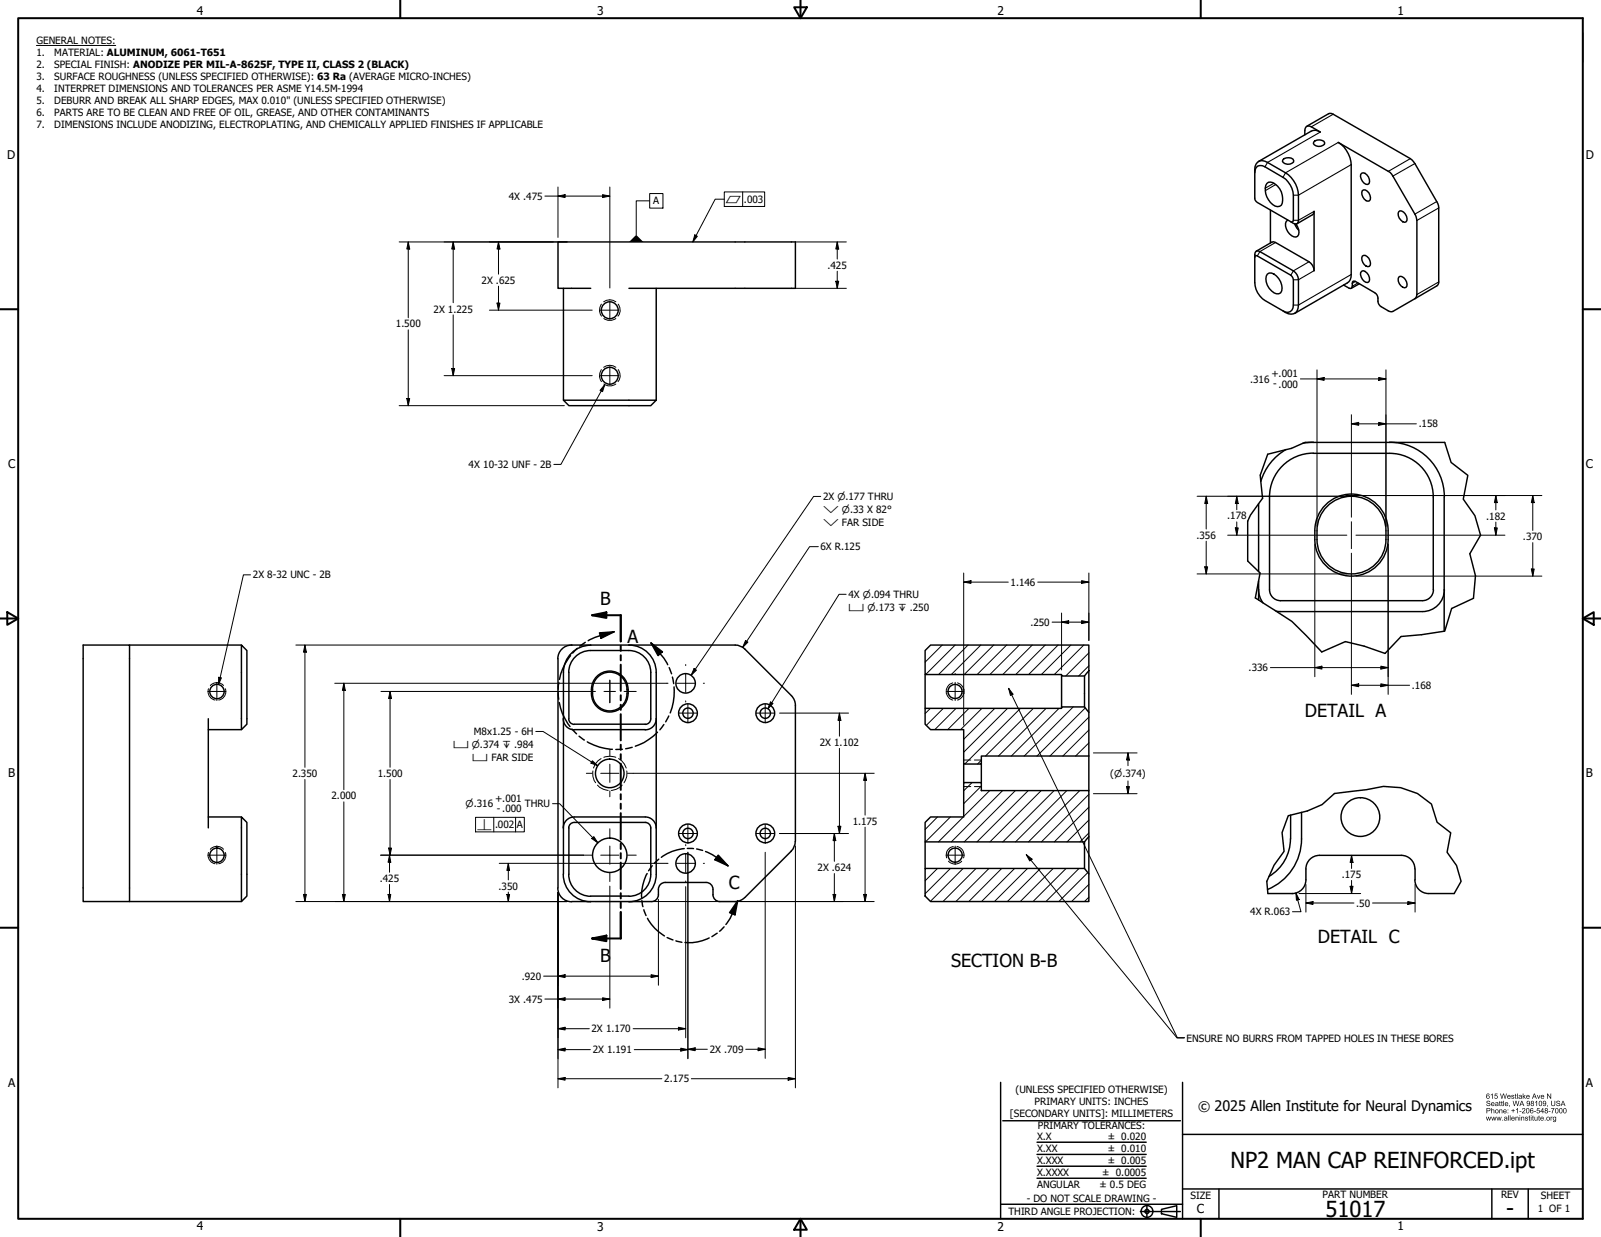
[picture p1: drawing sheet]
<svg xmlns="http://www.w3.org/2000/svg" width="559mm" height="432mm" viewBox="0 0 559 432" stroke-linecap="round" stroke-linejoin="round" font-family="sans-serif">
<!-- layer: Hatch (ANSI) -->
<g fill="none" stroke="#000" stroke-width=".35">
<path d="M328.9 225.2l-6 5.9M333.4 225.2l-10.3 10.3M337.9 225.2l-10.3 10.3M342.3 225.2l-10.3 10.3M346.8 225.2l-10.3 10.3M351.3 225.2l-10.2 10.3M355.8 225.2l-10.3 10.3M360.3 225.2l-10.3 10.3M364.8 225.2l-10.3 10.3M369.3 225.2l-10.3 10.3M373.8 225.2l-10.3 10.3M378.3 225.2l-10.3 10.3"/>
<path d="M380 227.9l-8 8.1M380 232.4l-3.5 3.6M324.7 247.3l-1.8 1.8M329.2 247.3l-5.9 5.9M333.7 247.3l-7.4 7.4M338.2 247.3l-7.4 7.4M342.7 247.3l-7.4 7.4M347.2 247.3l-10.8 10.8M351.7 247.3l-15.3 15.3M356.2 247.3l-19.5 19.4M360.7 247.3l-16.7 16.6M365.1 247.3l-16.6 16.6"/>
<path d="M369.6 247.3l-16.6 16.6M374.6 246.8l-17.1 17.1M378.8 247.1l-16.9 16.8M380 250.3l-13.5 13.6M380 259.3l-4.6 4.6M380 254.8l-9 9.1M339.3 273.2l-2.9 2.8M342.5 265.4l-1.3 1.3M342.5 274.4l-6.1 6.1M345.4 276l-9 9M349.9 276l-17.9 17.9M354.4 276l-17.9 17.9"/>
<path d="M358.9 276l-17.9 17.9M363.4 276l-17.9 17.9M367.9 276l-17.9 17.9M372.4 276l-17.9 17.9M376.9 276l-17.9 17.9M380 263.8l-.1 .1M380 277.3l-16.5 16.6M327.2 285.2l-4.3 4.4M331.7 285.2l-8.7 8.7M336.2 285.2l-8.7 8.7M380 286.3l-7.6 7.6M380 281.7l-12 12.2"/>
<path d="M380 290.8l-3.1 3.1M327.2 303.1l-4.3 4.4M331.7 303.1l-8.8 8.9M336.2 303.1l-11.5 11.5M340.7 303.1l-11.6 11.6M345.2 303.1l-11.6 11.6M349.6 303.1l-11.5 11.6M354.1 303.1l-11.5 11.6M358.6 303.1l-11.5 11.6M363.2 303.1l-11.6 11.6M367.6 303.1l-11.5 11.6M372.1 303.1l-11.5 11.6"/>
<path d="M376.6 303.1l-11.5 11.6M379.7 304.6l-10.1 10.1M380 308.7l-6 6M380 313.2l-1.5 1.5"/>
</g>
<!-- layer: Hidden Narrow (ANSI) -->
<g fill="none" stroke="#000" stroke-width=".35">
<path d="M209.9 106.2a3.5 3.5 0 0 0 0 4.2M210.8 111.2a3.5 3.5 0 0 0 4.1 0M214.9 105.3a3.6 3.6 0 0 0-4.2 0M215.8 106.2a3.5 3.5 0 0 1-.1 4.2M209.9 129a3.5 3.5 0 0 0 0 4.2M210.8 134a3.5 3.5 0 0 0 4.1 0M214.9 128.2a3.6 3.6 0 0 0-4.2 0M215.8 129a3.5 3.5 0 0 1-.1 4.2M78 239.3a2.96 2.96 0 0 0-4.6 0M332.5 238.4a2.84 2.84 0 0 0-2.2 2.7M334.2 238.4a3 3 0 0 1 2.3 2.7M72.8 240.4a2.98 2.98 0 0 0 2.3 3.9"/>
<path d="M78.6 240.4a2.89 2.89 0 0 1-2.3 3.9M330.3 241.6a3.1 3.1 0 0 0 2.2 2.7M336.5 241.6a3.1 3.1 0 0 1-2.3 2.7M206.9 269.1a5.2 5.2 0 0 0 1 4.1M208.5 274.1a5.6 5.6 0 0 0 3.8 1.8M209.8 264.8l-1.1 .8-.9 1.1-.7 1.4M214.9 264.4a6 6 0 0 0-4.1 0M215.9 264.8l1.1 .8 .9 1.1 .7 1.4M217.2 274.1a5.6 5.6 0 0 1-3.8 1.8M218.8 269.1a5.2 5.2 0 0 1-1 4.1M336.4 265.3h2.4M336.4 274.6h2.4"/>
<path d="M340.1 265.3h2.4M340.1 274.6h2.4M72.8 297.6a2.98 2.98 0 0 0 2.3 3.9M73.4 296.5a2.96 2.96 0 0 1 4.6 0M78.6 297.6a2.89 2.89 0 0 1-2.3 3.9M332.7 295.5a3.1 3.1 0 0 0-2.3 4M334 295.5a2.98 2.98 0 0 1 2.3 4M331 300.6a3.2 3.2 0 0 0 4.7 0"/>
</g>
<!-- layer: Visible (ANSI) -->
<g fill="none" stroke="#000" stroke-width=".51">
<path d="M448.2 55.4a2.59 2.59 0 0 1 3.3 .7 1.99 1.99 0 0 1-2.9 1l-1-.8zM455.4 47.1v-1.6a1.39 1.39 0 0 1 .7-1.4 1.39 1.39 0 0 1 1.6 .2l3.1 1.8a2.96 2.96 0 0 0-3.2-.3l-18.4 10.6M456.1 44.1l7.6-4.4 1.1-.1 27.5 15.8 1.5 1.7 8 14 .4 1.5-.1 26.4-.6 .8-7.7 4.5M459 49.1a2.59 2.59 0 0 1 3.3 .7 1.99 1.99 0 0 1-2.9 1.1l-1-.8zM438 60.3a2.17 2.17 0 0 1 1-2.3 2.17 2.17 0 0 1 2.5 .2l6.3 3.7a8 8 0 0 1 3.6 6.2v8.8l-.4 .6-12.6-7.2-.4-1.1v-8.9a3.8 3.8 0 0 1 1.6-4.1l1.9 .1 7.2 4a9.9 9.9 0 0 1 4.5 7.8l-.1 9.6-.4 .4-.6 .1-1.6-.8M442.2 64.1a2.08 2.08 0 0 1 2.9 .2 6.3 6.3 0 0 1 2.1 7.3 2.16 2.16 0 0 1-3-.2 6.1 6.1 0 0 1-2-7.3zM443.4 73.3v11.5M449.5 76.8a3.3 3.3 0 0 0 .6 4.9 1.87 1.87 0 0 0 3.2 .2 4.4 4.4 0 0 0-1-3.7M451.9 78.2l1.4 2.1M452.7 78.1l5.5-3.2 .5-1.1v20.7a3.9 3.9 0 0 0-1.8-3.1l-12.4-7-6 3.3M475.3 60.5a2.6 2.6 0 0 1 2.5 3.6 1.5 1.5 0 0 1-2.2-.8 2.1 2.1 0 0 1-.3-2.8zM475.5 66.5l.4-.2a2.57 2.57 0 0 1 2.1 3.8 2.53 2.53 0 0 1-2.5-3.6z"/>
<path d="M488.2 73.9a1.51 1.51 0 0 1 2.3 .8 2.21 2.21 0 0 1 .2 2.8 2.64 2.64 0 0 1-2.5-3.6zM438 89.9v-.5l.8-.1 12.2 7.2 .4 1.2v8.8a2.2 2.2 0 0 1-1.1 2.3 2.2 2.2 0 0 1-2.5-.3l-6.3-3.6a7.7 7.7 0 0 1-3.5-6.2v-9.9l.5-1.1 .5-.1 .7 .2 11.7 6.8a3.9 3.9 0 0 1 1.8 3.1v8.8a2.75 2.75 0 0 1-1.3 2.9 2.75 2.75 0 0 1-3.2-.3l-.9-.6M442.3 95.7a2.28 2.28 0 0 1 3.2 .6 4.9 4.9 0 0 1 1.5 5.9 2.39 2.39 0 0 1-3.2-.7 4.8 4.8 0 0 1-1.5-5.8zM468.9 99.5l2 1.1h.7a2.56 2.56 0 0 0 .5-2.2l.5-.3 .5 .1 6.7 4a3.3 3.3 0 0 1 1.2 3.5l.3 .5a8.4 8.4 0 0 0 3.9 2.6l1-.1 7.6-4.4M474.5 99.1l-2.9 1.5M475.3 94.7a2.21 2.21 0 0 1 2.7 2.2l-.2 1.4a1.5 1.5 0 0 1-2.2-.8 2.09 2.09 0 0 1-.3-2.8zM475.5 89.4l.4-.2a2.57 2.57 0 0 1 2.1 3.8 2.53 2.53 0 0 1-2.5-3.6zM488.2 96.8a1.51 1.51 0 0 1 2.3 .7 2.21 2.21 0 0 1 .2 2.8 2.58 2.58 0 0 1-2.5-3.5zM196.7 100.6v39.1M206.2 100.6h-11.4v-16.1h82.8v16.1h-58.1M229 100.6v39.1M493.8 104.3l.4-.4 .3-1.1v-25.8l-.3-1.5-8-14-1-1.3-18.1-10.5a9.9 9.9 0 0 1 4.5 7.8v38.3a3.1 3.1 0 0 1-1.3 2.9l-18.4 10.7"/>
<path d="M196.7 139.7h32.3l-1.9 1.9h-28.5zM448.8 156.9a19.1 19.1 0 0 0-8.7 11.2M455.5 154.4h48.8M458.4 154.4l-3.7 .3M485 158.2h-26.6a15.3 15.3 0 0 0-15.3 15.3v32.4a3.8 3.8 0 0 0 3.8 3.8h49.5M485 154.4a19.1 19.1 0 0 1 19.1 19.1v46.8M485 158.2a15.2 15.2 0 0 1 15.3 15.3v32.4M439.3 175.8v23.7M435.5 181.9v13.9M458.9 185.3a12.8 12.8 0 0 1 12.8-12.8 12.8 12.8 0 0 1 12.8 12.8M459.7 185.3a12 12 0 0 1 12-12.1 12 12 0 0 1 12 12.1M459.7 185.3a13.4 13.4 0 0 0 3.5 11.5 12 12 0 0 0 13.1 2.6 12 12 0 0 0 7.4-11.1v-3"/>
<path d="M484.5 185.3a14.1 14.1 0 0 1-4.2 12.5 12.8 12.8 0 0 1-13.8 2.2 12.8 12.8 0 0 1-7.6-11.7v-3M439.3 205.8l.3 2.1 1.2 2.5M439.3 202.8v6.6M445.4 213.3l51 .2M500.3 205.8a3.8 3.8 0 0 1-3.8 3.9M504.1 205.8a7.7 7.7 0 0 1-7.6 7.7M29 225.2h16.2v89.5h-16.2zM45.2 225.2h39.1M84.3 225.2l1.9 1.9v25.7l-1.9 1.9zM194.8 229.9v80M198.6 234.7v16.2M199.5 225.2a4.8 4.8 0 0 0-4.8 4.8"/>
<path d="M199.5 225.2h57.1M206.2 225.2a9.5 9.5 0 0 0-9.5 9.5v70.5M219.5 227.1a7.7 7.7 0 0 1 7.6 7.6v16.2M219.5 225.2a9.6 9.6 0 0 1 9.5 9.5v70.5M219.5 227.1h-13.3a7.7 7.7 0 0 0-7.7 7.6M256.6 225.2l1.8 .3 1.6 1.1 16.2 16.2 1.1 1.6 .3 1.8M322.9 235.5v11.8M324.8 225.2h55.2v8.9l-1.5 1.9h-8v-.5h-47.6v-8.4zM370.5 236v10.8M378.5 236v10.8M380 234.1v14.6M72.7 254.7h11.6"/>
<path d="M72.7 250.9v38.1M196.6 250.9a3.8 3.8 0 0 0 3.8 3.9M198.5 250.9l.6 1.4 1.3 .6M200.5 254.7h24.7M200.5 252.8h24.7M206.4 240.6a6.4 6.4 0 0 1 6.4-6.3 6.4 6.4 0 0 1 6.4 6.3M206.4 240.6a6.5 6.5 0 0 0 5.6 7.9 6.5 6.5 0 0 0 7.2-6.3M206.8 240.6a6.1 6.1 0 0 0 4.7 7.4 6.1 6.1 0 0 0 7.2-4.9l.2-2.5M206.8 240.6a6 6 0 0 1 6-6 6 6 0 0 1 6 6M219.3 240.6v1.5M227.1 250.9l-.5 1.4-1.4 .6M229 250.9a3.8 3.8 0 0 1-3.8 3.9"/>
<path d="M277.6 246.2v47.5M322.9 247.3h47.6v-.5h8l1.5 1.9v15.2h-37.5v2.8h-6.1v-12h-11.6l-1.9-1.9zM331 240.6a2.44 2.44 0 0 0 2.3 3.2 2.44 2.44 0 0 0 2.4-3.2M331 240.6a2.47 2.47 0 0 1 2.4-1.7 2.47 2.47 0 0 1 2.3 1.7M336.4 273.2h6.1v2.8h37.5v16l-1.5 1.9h-55.6v-6.8l1.9-1.9h11.6zM336.4 266.7v6.5M342.5 266.7v6.5M380 263.9v12.1M72.7 285.2h11.6M84.3 285.2l1.9 1.9v25.7l-1.9 1.9zM198.5 289l.6-1.3 1.3-.6h24.8l1 .2 .7 .7 .2 1v16.2M198.6 289v16.2"/>
<path d="M229 289a3.8 3.8 0 0 0-3.8-3.8h-24.8a3.8 3.8 0 0 0-3.8 3.8M276.2 297.1l-16.3 16.2-1.5 1-1.8 .4M277.6 293.7l-.4 1.8-1 1.6M322.9 293.9v9.2M378.5 293.9v9.2M380 292v13.1M450.5 284.5l-.1 8.3a15.2 15.2 0 0 1-7.5 13.1M454.3 283.6v9.2a19.1 19.1 0 0 1-11.9 17.7M489.1 298.6a4.7 4.7 0 0 1 4.7 4.7 9.4 9.4 0 0 0 .7 6.2 4.8 4.8 0 0 0 4.1 2.4M489.1 298.6h-28.6a4.7 4.7 0 0 0-4.7 4.7 9.4 9.4 0 0 1-.7 6.2 4.8 4.8 0 0 1-4.1 2.4h-8.5M45.2 314.7h39.1M194.7 310a4.8 4.8 0 0 0 4.8 4.8"/>
<path d="M196.6 305.2a9.6 9.6 0 0 0 9.6 9.6M198.5 305.2a7.7 7.7 0 0 0 7.7 7.7M206.2 312.8h13.3M227.1 305.2a7.7 7.7 0 0 1-7.6 7.7M229 305.2a9.6 9.6 0 0 1-9.5 9.6M229.8 310.5v1.9M229.8 312.3l-.5 1.5-.8 .7-1.1 .2h-27.9M246.4 308l-14.8 .1-1.3 .8-.5 1.5M246.5 308l1.5 .6 .6 .8 .3 1M248.9 312.3l.5 1.5 1.3 .8 5.9 .1M248.9 310.5v1.9M322.9 303.1h55.6l1.5 2v9.6h-55.2l-1.9-1.9z"/>
<path d="M498.7 311.9h8.9"/>
<circle cx="212.8" cy="108.3" r="2.95"/>
<circle cx="212.8" cy="131.2" r="2.95"/>
<circle cx="239.3" cy="238.5" r="3.4"/>
<circle cx="75.7" cy="241.4" r="2.51"/>
<circle cx="240.1" cy="249" r="1.81"/>
<circle cx="240.1" cy="249" r="3.3"/>
<circle cx="267.1" cy="249" r="1.81"/>
<circle cx="267.1" cy="249" r="3.3"/>
<circle cx="212.8" cy="270" r="5"/>
<circle cx="75.7" cy="298.5" r="2.51"/>
<circle cx="212.8" cy="298.5" r="6"/>
<circle cx="240.1" cy="290.9" r="1.81"/>
<circle cx="240.1" cy="290.9" r="3.3"/>
<circle cx="267.1" cy="290.9" r="1.81"/>
<circle cx="267.1" cy="290.9" r="3.3"/>
<circle cx="333.4" cy="298.5" r="2.48"/>
<circle cx="474.8" cy="285.2" r="6.8"/>
<circle cx="239.3" cy="301.4" r="3.4"/>
</g>
<!-- layer: Visible Narrow (ANSI) -->
<g fill="none" stroke="#000" stroke-width=".38">
<path d="M465.3 39.9l-7.6 4.4M460.8 46.1l-18.4 10.6-.9 1.5M467.1 49.7l-18.4 10.6-.9 1.6M471.6 57.5l-18.4 10.6h-1.8M492.3 55.4l-7.7 4.4M493.8 57.1l-7.6 4.4M444.7 63.9l-3.1 1.8M445.3 64.4l-3.7 2.1M458.7 73.8l-5.5 3.1h-1.8M501.5 70.4l-7.7 4.3M502.2 72.6l-7.7 4.4M445.2 84.6l-5.5 3.2-.9 1.5"/>
<path d="M456.9 91.4l-5.5 3.2-.9 1.5M458.7 94.5l-5.5 3.2h-1.8M471.6 95.8l-18.4 10.7h-1.8M473.1 98.2l-1.1 .7M474 98.7l-2 1.2M502.2 98.4l-7.7 4.4"/>
</g>
<!-- layer: Break Line (ANSI) -->
<path d="M455.5 154.4l-4.8 2.1-8.2 2.1-2.6 7.3 .8 8-4.3 5.9-.9 2.1M504.3 154.4l2.2 7 5.8 4.5-1.6 8.3 4.1 5.8 2 6.8-3.8 6.5 2 7.7-.7 7.9-7.6 3.5-2.4 7.9-8.1 1.3-7.2 .6-5.6 5.9-7.3-2.5-6.5-1.6-8.3 3.6-10.4-10.7-12.8-8.2 1.7-8.7-4.3-4.2M442.5 311.9l-.3-4.2 2.5-5.7 3.5-4.8-.7-6.6 2.1-5.9a51.1 51.1 0 0 0 11.9-3.8l4.3-3.9 11.1-1.3a22.3 22.3 0 0 1 22.7 5l2 6.3 4.7 3.7-1.2 6.8 3.3 4.6 1.6 5.6-2.4 4.2" fill="none" stroke="#000" stroke-width=".51"/>
<!-- layer: Detail Boundary (ANSI) -->
<g fill="none" stroke="#000" stroke-width=".51">
<path d="M195.1 238.3l-.3 2.3M199.1 228.9a18.9 18.9 0 0 0-3.8 8.3M201.5 226.3l-1.6 1.7M204.3 224.2l-1.9 1.4M209.2 220.9l5.2-.4-4.6 2.3zM214.4 220.5a28.7 28.7 0 0 0-9.1 3.1M227.2 224.4a27.8 27.8 0 0 1 5.8 7.6M227.2 224.4l4 3.1-1.5 1.4zM233.6 233l.8 2.2M234.7 236.3l.4 2.3M235.3 239.8a20.4 20.4 0 0 1-1.4 9.1M194.8 241.8l.2 2.3"/>
<path d="M195.2 245.2a18.4 18.4 0 0 0 3.7 8.4M199.6 254.5l1.6 1.7M202.1 257l1.9 1.3M205 259a19.1 19.1 0 0 0 8.7 2.6M229.5 255.6a20 20 0 0 1-7.8 4.9M231.7 252.9l-1.4 1.9M233.4 249.9l-1.1 2.1M217.2 261.6h-2.3M220.7 260.9l-2.3 .5M229.9 299.9l-1.6 1.5M238.8 296.2a15.5 15.5 0 0 0-8 3.1M239.9 296.2h2.2"/>
<path d="M243.1 296.4l2.1 .5M246.3 297.2a24.9 24.9 0 0 1 7.8 5.1M250.7 298.5l3.4 3.8-4.6-2.2zM224 314.4l.4 2.1M224.7 317.6l.8 2M225.9 304.9a16.1 16.1 0 0 0-1.9 8.4M227.6 302.2l-1.2 1.8M257.5 314.4a22.9 22.9 0 0 1-4.1 8.3M257.5 314.4l-1 4.9-1.9-.7zM226 320.5a15.9 15.9 0 0 0 5.9 6.2M232.9 327.3l2 .8M235.9 328.4l2.1 .5"/>
<path d="M247.5 327.4a15.4 15.4 0 0 1-8.4 1.6M250.3 325.8l-1.8 1.2M252.7 323.5l-1.6 1.6"/>
</g>
<g fill="#000">
<path d="M209.2 220.9l5.2-.4-4.6 2.3z" fill-rule="evenodd"/>
<path d="M227.2 224.4l4 3.1-1.5 1.4z" fill-rule="evenodd"/>
<path d="M250.7 298.5l3.4 3.8-4.6-2.2z" fill-rule="evenodd"/>
<path d="M257.5 314.4l-1 4.9-1.9-.7z" fill-rule="evenodd"/>
</g>
<!-- layer: Section Line (ANSI) -->
<g fill="none" stroke="#000" stroke-width=".7">
<path d="M206.6 214.8l5-1.1v2zM206.6 214.8h10.1v9.1M216.7 225.4v1.8M216.7 228.7v1.8M216.7 232v9.2M216.7 242.7v1.8M216.7 246v1.8M216.7 249.3v9.1M216.7 260v1.7M216.7 263.3v1.7M216.7 266.6v9.1M216.7 277.2v1.8"/>
<path d="M216.7 280.5v1.8M216.7 283.8v9.3M216.7 294.5v1.9M216.7 297.8v1.9M216.7 301.1v9.2M216.7 311.8v1.8M216.7 315.1v1.8M216.7 318.4v9.2h-10.1M206.6 327.6l5-1v1.9z"/>
</g>
<g fill="#000">
<path d="M206.6 214.8l5-1.1v2z" fill-rule="evenodd"/>
<path d="M206.6 327.6l5-1v1.9z" fill-rule="evenodd"/>
</g>
<!-- layer: Border (ANSI) -->
<g fill="none" stroke="#000" stroke-width=".7">
<path d="M139.7 0v6.3M279.4 0v6.3M419.1 0v6.3M6.4 6.3h546v419.1h-546zM277.2 2.5h4.4l-2.2 3.8zM0 107.9h6.3M552.4 107.9h6.4M0 215.9h6.3M2.5 213.7l3.8 2.2-3.8 2.2zM552.4 215.9h6.4M552.5 215.9l3.8-2.2v4.4zM0 323.8h6.3"/>
<path d="M552.4 323.8h6.4M139.7 425.4v6.4M279.4 425.4v6.4M279.4 425.4l2.2 3.9h-4.4zM419.1 425.4v6.4"/>
</g>
<!-- layer: Title (ANSI) -->
<g fill="none" stroke="#000" stroke-width=".51">
<path d="M349.2 377.8v47.6M412.7 377.8v47.6M350 391.2h62M361.9 398.7h38.1M412.7 396h139.7M361.9 403h38.1M361.9 411.3h38.1M361.9 407.1h38.1M412.7 415h139.7M425.4 415v10.4M520.7 415v10.4M533.4 415v10.4"/>
<path d="M349.2 420.4h63.5M398 422.9h14M400.3 420.6v4.6M405.4 422.1l5.3-1.2v4l-5.3-1.2z"/>
<circle cx="400.3" cy="422.9" r="2.06"/>
<circle cx="400.3" cy="422.9" r=".73"/>
</g>
<!-- layer: Symbol (ANSI) -->
<g fill="none" stroke="#000" stroke-width=".35">
<path d="M12.7 15.9h27.7M552.4 11.5v10.3M226.8 67.6h4.6v5h-4.6zM226.8 70.1h-4.7v11.9M252.8 69.5h-3.2l-7.8 15M252.8 67h14.1v5.1h-14.1zM259.2 67v5.1M242.5 82l.9 .5-1.6 2zM211.1 134.3l-.8 2.4-.9-.4zM211.1 134.3l-15.3 27.8h-2.5M286.4 173.3h-2.4l-42.8 62.4M87.4 200.7h-2.4l-8.7 38.3"/>
<path d="M295.3 207.5h-2.4l-24.9 39.9M76.3 236.4l1 .2-1 2.4zM242.3 233.4l.8 .5-1.9 1.8zM187 255.3h2.5l19.1 12M268.9 245l.9 .6-1.8 1.8zM352 240.3l58.9 121.9h2.5M352 240.3l1.6 2-.9 .5zM206.8 265.6l1.8 1.7-2.4-.9zM166 285.3h17v5.1h-17zM172.3 285.3v5.1M180 285.3v5.1M192.8 280.5h2.5l13.4 13.7"/>
<path d="M207.3 292l1.4 2.2-2.1-1.5zM358.2 298.3l52.6 64h2.5M358.2 298.3l2 1.6-.8 .6z"/>
</g>
<!-- layer: Center Mark (ANSI) -->
<g fill="none" stroke="#000" stroke-width=".35">
<path d="M209.7 108.3h6.3M212.9 105.1v6.3M209.7 131.1h6.3M212.9 128v6.3M75.7 238.2v6.3M232.8 238.5h.4M236.2 238.5h6.3M239.3 232v.3M239.3 235.3v6.4M245.5 238.5h.4M333.4 235.1v.1M333.4 238.2v6.3"/>
<path d="M72.5 241.4h6.4M236.9 248.9h6.4M239.3 244.7v.3M240.1 245.7v6.4M263.9 248.9h6.4M267.1 245.7v6.4M330.2 241.4h6.4M204.7 269.9h2M209.7 269.9h6.3M212.9 261.8v2M212.9 266.8v6.3M212.9 276.1v2"/>
<path d="M219 269.9h2M72.5 298.5h6.4M75.7 295.3v6.4M203.6 298.5h3.1M209.7 298.5h6.3M212.9 289.3v3.1M212.9 295.3v6.4M219 298.5h3.1M236.9 291h6.4M239.3 294.8v.4M239.3 298.2v6.3M240.1 287.8v6.3"/>
<path d="M263.9 291h6.4M267.1 287.8v6.3M330.2 298.5h6.4M333.4 295.3v6.4M212.9 304.7v3M232.8 301.4h.4M236.2 301.4h6.3M239.3 307.5v.4M245.5 301.4h.4"/>
</g>
<!-- layer: Centerline (ANSI) -->
<path d="M471.7 182.1v9.4M212.9 237.4v7.9M203.6 241.4h4.2M210.8 241.4h4M217.8 241.4h4.3" fill="none" stroke="#000" stroke-width=".35"/>
<!-- layer: Dimension (ANSI) -->
<g fill="none" stroke="#000" stroke-width=".35">
<path d="M190.2 68.5h22.7M194.8 65.3v17.6M194.8 68.5l2.4-.6v1.1zM210.3 67.9l2.6 .6-2.6 .5zM212.9 65.3v35.2M139.3 84.5h58.6M142.5 84.5l.5 2.4h-1zM142.5 84.5v26.4M158.2 84.5v21.2M158.2 84.5l.5 2.4h-1zM174 84.5v11.2M174 99.9v8.4"/>
<path d="M174 84.5l.5 2.4h-1zM277.8 84.5h17.6M291.7 98.2h1l-.5 2.4zM292.2 84.5v5.9M292.2 94.7v5.9M292.2 84.5l.5 2.4h-1zM142.5 115.1v26.5M158.2 109.9v21.2M170.8 108.3h35.9M173.5 105.8h1l-.5 2.5zM277.8 100.6h17.6M142 139.1h1l-.5 2.5z"/>
<path d="M155 131.1h51.7M157.7 128.7h1l-.5 2.4zM453.9 132.3h29.8M459.7 129.1v54.6M459.7 132.3l2.5-.5v1zM481.2 131.8l2.5 .5-2.5 .5zM483.7 129.1v54.6M139.3 141.6h57.7M471.7 148l2.5-.6v1.1zM471.7 148h22.6M471.7 144.8v35.7M481.2 147.4l2.5 .6-2.5 .5z"/>
<path d="M417.8 173.2h52.3M421 173.2l.5 2.6h-1zM421 173.2v11.5M431.7 173.2l.5 2.6h-1zM431.7 173.2v4.7M469.8 173h68.4M522.1 173v5M522.1 173l.5 2.5h-1zM535 173l.5 2.5h-1zM535 173v12.2M285.6 190.8h-3l-23.4 35.2M420.5 197.9h1l-.5 2.4z"/>
<path d="M421 188.9v11.4M428.5 186.8h41.6M431.2 184.3h1l-.5 2.5zM431.7 182.2v4.6M458.9 189.9v46.3M471.7 193.1v49.3M473.3 186.8h52M484.5 189.9v52.5M521.6 184.3h1l-.5 2.5zM522.1 182.2v4.6M534.5 198.6h1l-.5 2.5zM535 189.4v11.7"/>
<path d="M336.4 203.2l2.5-.5v.9zM336.4 203.2h15.5M336.4 200v41.3M362.2 203.2h17.8M367.2 217.2h12.8M370.5 217.2l2.5-.5v1zM370.5 214v19.9M377.5 202.7l2.5 .5-2.5 .4zM377.5 216.7l2.5 .5-2.5 .5zM380 200v23.6M417.8 200.3h52.3M473.3 201.1h64.9"/>
<path d="M103.3 225.2h96.4M106.4 225.2v42.6M106.4 225.2l.5 2.4h-1zM116.8 238.5h95.9M120 238.5v37.2M120 238.5l.5 2.5h-1zM212.9 238.5h19.9M260.2 223.6l.8 .6-1.8 1.8zM443.4 233h41.1M458.9 233l2.5-.5v1.1zM471.7 239.2l2.5-.5v1zM471.7 239.2h20.3"/>
<path d="M482 232.5l2.5 .5-2.5 .6zM482 238.7l2.5 .5-2.5 .5zM133 241.4h70.6M136.1 241.4l.6 2.4h-1.1zM136.1 241.4v26.4M272.1 248.9h24.1M293 248.9v8.1M293 248.9l.5 2.6h-1zM336.4 241.5v11.6M106.4 272.1v42.6M120 279.9v34.8M136.1 272.1v26.4"/>
<path d="M221 269.9h84.1M293 261.2v29.8M301.9 269.9v14.6M301.9 269.9l.6 2.5h-1.1zM381.6 262.8h15.3M381.6 277.1h15.3M393.2 274.6h1l-.5 2.5zM393.7 262.8l.5 2.5h-1zM393.7 262.8v4.5M393.7 272.6v4.5M132.8 298.5h70.8M135.6 296h1.1l-.6 2.5z"/>
<path d="M136 298.5v6M136 298.5l.4 2.5h-1zM240.1 297.5v3.8M267.1 297.5v71.9M272.1 291h24.1M277.6 295.3v84.4M291.2 291v9.7M291.2 291l.5 2.4h-.9zM292.5 288.4h1l-.5 2.6zM301.9 288.7v26M471.7 298.6v4.5M471.7 298.6l.5 2.5h-1z"/>
<path d="M103.3 314.7h94.6M105.9 312.2h1l-.5 2.5zM119.5 312.2h1l-.5 2.5zM135.4 312.2h1l-.4 2.5zM136 308.7v6M174.2 301.4h38.5M176.9 312.2h1l-.5 2.5zM177.4 301.4l.5 2.4h-1zM177.4 301.4v5.7M177.4 311.4v3.3M194.8 311.5v68.2M207.8 314.7h97.3"/>
<path d="M212.9 309.3v42.6M212.9 301.4h19.9M229.8 313.9v30M239.3 309.5v52.8M240.1 301.5v68.1M290.8 312.2h.9l-.5 2.5zM291.2 304.9v9.8M301.4 312.2h1.1l-.6 2.5zM452.3 311.7l1.8 6.6h-3M452.3 311.7l1.2 2.3-1 .3zM453.4 311.9h21.5M455.8 308.7v9.7"/>
<path d="M455.8 315.2l2.5-.5v1zM455.8 315.2h16.8M471.2 309.4h1l-.5 2.5zM471.7 307.3v4.6M479 315.2h14.9M491.4 314.7l2.5 .5-2.5 .5zM493.9 308.7v9.7M189.7 340.7h40.1M190.2 348.7h22.7M194.8 348.7l2.4-.4v1zM194.8 359.1l2.4-.5v.9zM194.8 340.7l2.4-.5v1z"/>
<path d="M194.8 359.1h10.9M210.3 348.3l2.6 .4-2.6 .5zM221 359.1h18.3M227.3 340.2l2.5 .5-2.5 .5zM236.8 358.6l2.5 .5-2.5 .4zM194.8 366.4l2.4-.5v1zM194.8 376.6l2.4-.5v1zM194.8 366.4h11.3M194.8 376.6h36.2M221.4 366.4h18.7M237.6 365.9l2.5 .5-2.5 .5zM240.1 366.3l2.5-.5v1z"/>
<path d="M240.1 366.3h6.8M241.3 376.6h36.3M260.3 366.3h6.8M264.6 365.8l2.5 .5-2.5 .5zM275.1 376.1l2.5 .5-2.5 .5z"/>
</g>
<g fill="#000">
<path d="M194.8 68.5l2.4-.6v1.1z" fill-rule="evenodd"/>
<path d="M210.3 67.9l2.6 .6-2.6 .5z" fill-rule="evenodd"/>
<path d="M142.5 84.5l.5 2.4h-1z" fill-rule="evenodd"/>
<path d="M158.2 84.5l.5 2.4h-1z" fill-rule="evenodd"/>
<path d="M174 84.5l.5 2.4h-1z" fill-rule="evenodd"/>
<path d="M291.7 98.2h1l-.5 2.4z" fill-rule="evenodd"/>
<path d="M292.2 84.5l.5 2.4h-1z" fill-rule="evenodd"/>
<path d="M173.5 105.8h1l-.5 2.5z" fill-rule="evenodd"/>
<path d="M142 139.1h1l-.5 2.5z" fill-rule="evenodd"/>
<path d="M157.7 128.7h1l-.5 2.4z" fill-rule="evenodd"/>
<path d="M459.7 132.3l2.5-.5v1z" fill-rule="evenodd"/>
<path d="M481.2 131.8l2.5 .5-2.5 .5z" fill-rule="evenodd"/>
<path d="M471.7 148l2.5-.6v1.1z" fill-rule="evenodd"/>
<path d="M481.2 147.4l2.5 .6-2.5 .5z" fill-rule="evenodd"/>
<path d="M421 173.2l.5 2.6h-1z" fill-rule="evenodd"/>
<path d="M431.7 173.2l.5 2.6h-1z" fill-rule="evenodd"/>
<path d="M522.1 173l.5 2.5h-1z" fill-rule="evenodd"/>
<path d="M535 173l.5 2.5h-1z" fill-rule="evenodd"/>
<path d="M420.5 197.9h1l-.5 2.4z" fill-rule="evenodd"/>
<path d="M431.2 184.3h1l-.5 2.5z" fill-rule="evenodd"/>
<path d="M521.6 184.3h1l-.5 2.5z" fill-rule="evenodd"/>
<path d="M534.5 198.6h1l-.5 2.5z" fill-rule="evenodd"/>
<path d="M336.4 203.2l2.5-.5v.9z" fill-rule="evenodd"/>
<path d="M370.5 217.2l2.5-.5v1z" fill-rule="evenodd"/>
<path d="M377.5 202.7l2.5 .5-2.5 .4z" fill-rule="evenodd"/>
<path d="M377.5 216.7l2.5 .5-2.5 .5z" fill-rule="evenodd"/>
<path d="M106.4 225.2l.5 2.4h-1z" fill-rule="evenodd"/>
<path d="M260.2 223.6l.8 .6-1.8 1.8z" fill-rule="evenodd"/>
<path d="M458.9 233l2.5-.5v1.1z" fill-rule="evenodd"/>
<path d="M471.7 239.2l2.5-.5v1z" fill-rule="evenodd"/>
<path d="M482 232.5l2.5 .5-2.5 .6z" fill-rule="evenodd"/>
<path d="M482 238.7l2.5 .5-2.5 .5z" fill-rule="evenodd"/>
<path d="M120 238.5l.5 2.5h-1z" fill-rule="evenodd"/>
<path d="M136.1 241.4l.6 2.4h-1.1z" fill-rule="evenodd"/>
<path d="M293 248.9l.5 2.6h-1z" fill-rule="evenodd"/>
<path d="M301.9 269.9l.6 2.5h-1.1z" fill-rule="evenodd"/>
<path d="M393.2 274.6h1l-.5 2.5z" fill-rule="evenodd"/>
<path d="M393.7 262.8l.5 2.5h-1z" fill-rule="evenodd"/>
<path d="M135.6 296h1.1l-.6 2.5z" fill-rule="evenodd"/>
<path d="M291.2 291l.5 2.4h-.9z" fill-rule="evenodd"/>
<path d="M292.5 288.4h1l-.5 2.6z" fill-rule="evenodd"/>
<path d="M105.9 312.2h1l-.5 2.5z" fill-rule="evenodd"/>
<path d="M119.5 312.2h1l-.5 2.5z" fill-rule="evenodd"/>
<path d="M135.4 312.2h1l-.4 2.5z" fill-rule="evenodd"/>
<path d="M136 298.5l.4 2.5h-1z" fill-rule="evenodd"/>
<path d="M176.9 312.2h1l-.5 2.5z" fill-rule="evenodd"/>
<path d="M177.4 301.4l.5 2.4h-1z" fill-rule="evenodd"/>
<path d="M290.8 312.2h.9l-.5 2.5z" fill-rule="evenodd"/>
<path d="M301.4 312.2h1.1l-.6 2.5z" fill-rule="evenodd"/>
<path d="M452.3 311.7l1.2 2.3-1 .3z" fill-rule="evenodd"/>
<path d="M455.8 315.2l2.5-.5v1z" fill-rule="evenodd"/>
<path d="M471.2 309.4h1l-.5 2.5z" fill-rule="evenodd"/>
<path d="M471.7 298.6l.5 2.5h-1z" fill-rule="evenodd"/>
<path d="M491.4 314.7l2.5 .5-2.5 .5z" fill-rule="evenodd"/>
<path d="M194.8 348.7l2.4-.4v1z" fill-rule="evenodd"/>
<path d="M194.8 359.1l2.4-.5v.9z" fill-rule="evenodd"/>
<path d="M194.8 340.7l2.4-.5v1z" fill-rule="evenodd"/>
<path d="M210.3 348.3l2.6 .4-2.6 .5z" fill-rule="evenodd"/>
<path d="M227.3 340.2l2.5 .5-2.5 .5z" fill-rule="evenodd"/>
<path d="M236.8 358.6l2.5 .5-2.5 .4z" fill-rule="evenodd"/>
<path d="M194.8 366.4l2.4-.5v1z" fill-rule="evenodd"/>
<path d="M194.8 376.6l2.4-.5v1z" fill-rule="evenodd"/>
<path d="M237.6 365.9l2.5 .5-2.5 .5z" fill-rule="evenodd"/>
<path d="M240.1 366.3l2.5-.5v1z" fill-rule="evenodd"/>
<path d="M264.6 365.8l2.5 .5-2.5 .5z" fill-rule="evenodd"/>
<path d="M275.1 376.1l2.5 .5-2.5 .5z" fill-rule="evenodd"/>
</g>
<!-- layer: Symbol (ANSI) -->
<g fill="#000">
<path d="M219.6 84.5l2.5-2.5 2.4 2.5z" fill-rule="evenodd"/>
<path d="M242.5 82l.9 .5-1.6 2z" fill-rule="evenodd"/>
<path d="M211.1 134.3l-.8 2.4-.9-.4z" fill-rule="evenodd"/>
<path d="M76.3 236.4l1 .2-1 2.4z" fill-rule="evenodd"/>
<path d="M242.3 233.4l.8 .5-1.9 1.8z" fill-rule="evenodd"/>
<path d="M268.9 245l.9 .6-1.8 1.8z" fill-rule="evenodd"/>
<path d="M352 240.3l1.6 2-.9 .5z" fill-rule="evenodd"/>
<path d="M206.8 265.6l1.8 1.7-2.4-.9z" fill-rule="evenodd"/>
<path d="M207.3 292l1.4 2.2-2.1-1.5z" fill-rule="evenodd"/>
<path d="M358.2 298.3l2 1.6-.8 .6z" fill-rule="evenodd"/>
</g>
<g fill="#000">
<path d="M540 381.7h.2l1 1.5v-1.5h.2v1.9h-.2l-1-1.5v1.5h-.2zM538.1 382.5l-.1 .3h.7l-.2-.4zM537.9 382.4a.62 .62 0 0 1 .8-.1 .62 .62 0 0 1 .3 .6h-1a.38 .38 0 0 0 .3 .5 .38 .38 0 0 0 .4-.3l.3 .1a.67 .67 0 0 1-1.1 .2 .67 .67 0 0 1 0-1zM536.4 382.2h.3l.3 1.1 .4-1.1h.2l-.5 1.4h-.2zM535.5 381.9l-.3 .9h.6zM535.4 381.7h.3l.7 1.9h-.3l-.2-.6h-.7l-.2 .6h-.3zM533 382.5l-.1 .3h.8l-.2-.4zM532.9 382.4a.62 .62 0 0 1 .7-.1 .62 .62 0 0 1 .3 .6h-1a.38 .38 0 0 0 .3 .5 .38 .38 0 0 0 .5-.3l.2 .1a.67 .67 0 0 1-1 .2 .67 .67 0 0 1 0-1zM531.5 381.7h.2v1.1l.8-.6-.5 .5 .6 .9h-.3l-.4-.7-.2 .7h-.2zM530.3 383v.3l.3 .1 .3-.5zM530.1 382.4l1-.1 .1 1.3-.3-.2a.49 .49 0 0 1-.6 .2 .49 .49 0 0 1-.2-.7 .49 .49 0 0 1 .7-.1l.1-.3-.9 .1zM529.5 381.7h.2v1.9h-.2zM528.9 381.9l.2-.1v.4h.2l-.2 .2v.9l.2 .2-.4-.1-.2-1zM527.6 382.3l.5-.1 .4 .2h-.6l-.1 .3a.54 .54 0 0 1 .7 .4 .54 .54 0 0 1-.5 .6 .54 .54 0 0 1-.5-.5l.5 .2 .3-.2-.8-.4zM526.4 382.5l-.1 .3h.7l-.2-.4zM526.2 382.4a.61 .61 0 0 1 .8-.1 .61 .61 0 0 1 .3 .6h-1a.39 .39 0 0 0 .3 .5 .39 .39 0 0 0 .4-.3l.3 .1a.67 .67 0 0 1-1.1 .2 .67 .67 0 0 1 0-1zM523.6 381.7h.2l.4 1.6 .4-1.6h.3l.4 1.6 .4-1.6h.2l-.5 1.9h-.2l-.4-1.7-.5 1.7h-.2zM521.8 381.7h.9v.3h-.7l-.1 .5a.6 .6 0 0 1 .8 .2 .6 .6 0 0 1-.4 .9 .6 .6 0 0 1-.7-.5h.2a.38 .38 0 0 0 .6 .1 .38 .38 0 0 0 0-.6 .38 .38 0 0 0-.6 .1h-.2zM520.3 382.2l.7-.5v1.9h-.2v-1.5l-.5 .3zM519 383a.4 .4 0 0 0 .8 0 .4 .4 0 0 0-.8 0zM518.9 381.9l.7-.2 .3 .5h-.2a.36 .36 0 0 0-.5-.3 .36 .36 0 0 0-.2 .5v.2a.58 .58 0 0 1 .9 .2 .58 .58 0 0 1-.5 .8 .58 .58 0 0 1-.6-.6z" fill-rule="evenodd"/>
<path d="M542.2 390.5a.45 .45 0 0 0 .9 0 .45 .45 0 0 0-.9 0zM542.1 390l1-.2v1.2a.57 .57 0 0 1-.4 .7 .57 .57 0 0 1-.7-.4l.3 .1a.39 .39 0 0 0 .5 0 .39 .39 0 0 0 .1-.4 .63 .63 0 0 1-.9-.1 .63 .63 0 0 1 .1-.9zM541.2 389.8l.2 .2 .5-.1-.4 .3-.1 1h-.2zM540 390.5a.46 .46 0 0 0 .9 0 .46 .46 0 0 0-.9 0zM539.7 390.5a.7 .7 0 0 1 1.4 0 .7 .7 0 0 1-1.4 0zM539.2 390.9h.2v.3h-.2zM538 390.1l-.1 .3h.7l-.2-.4zM537.8 390a.61 .61 0 0 1 .7-.1 .61 .61 0 0 1 .3 .6h-.9a.38 .38 0 0 0 .2 .5 .38 .38 0 0 0 .5-.3l.2 .1a.67 .67 0 0 1-1 .2 .67 .67 0 0 1 0-1zM537 389.5l.3-.1v.4h.2l-.2 .2v.9l.2 .3-.4-.2-.2-1zM535.6 389.8h.2v1l.3 .2 .3-.2v-1h.2v1.4l-.9-.2zM534.9 389.5l.2-.1v.4h.3l-.3 .2v.8l.3 .4-.5-.2zM534.3 389.8h.2v1.4h-.2zM534.3 389.3l.2 .3zM533.6 389.5l.3-.1v.4h.2l-.2 .2v.9l.2 .3-.4-.2zM532.4 389.9l.6-.1 .3 .4-.6-.2-.1 .3a.54 .54 0 0 1 .7 .4 .54 .54 0 0 1-.5 .6 .54 .54 0 0 1-.5-.5l.5 .2 .3-.2-.7-.4zM530.9 389.8l1 .2 .1 1.2h-.2v-1l-.3-.2-.3 .2v1h-.3zM530.4 389.8h.2v1.4h-.2zM530.4 389.3l.2 .3zM529 389.8l.9 .2 .1 1.2h-.2v-1l-.3-.2-.3 .2v1h-.2zM527.8 390.1l-.1 .3h.8l-.3-.4zM527.6 390a.61 .61 0 0 1 .8-.1 .61 .61 0 0 1 .3 .6h-1a.38 .38 0 0 0 .3 .5 .38 .38 0 0 0 .4-.3l.3 .1a.67 .67 0 0 1-1 .2 .67 .67 0 0 1-.1-1zM527 389.3h.2v1.9h-.2zM526.4 389.3h.2v1.9h-.2zM525.2 390.6v.4h.4l.3-.5zM525.1 390l.9-.1 .1 1.3-.2-.2a.5 .5 0 0 1-.7 .2 .5 .5 0 0 1-.2-.7 .5 .5 0 0 1 .7-.1l.1-.3-.8 .1zM524.4 390.9h.2v.3h-.2zM522.3 389.8h.2l.3 1.1 .3-1.1h.2l.3 1.1 .3-1.1h.2l-.4 1.4h-.2l-.3-1.1-.3 1.1h-.2zM520.5 389.8h.2l.3 1.1 .3-1.1h.2l.3 1.1 .3-1.1h.2l-.4 1.4h-.3l-.2-1.1-.3 1.1h-.2zM518.6 389.8h.3l.3 1.1 .2-1.1h.3l.2 1.1 .3-1.1h.2l-.4 1.4h-.2l-.3-1.1-.2 1.1h-.3z" fill-rule="evenodd"/>
<path d="M545.5 384.5l-.3 .8h.7zM545.4 384.3h.3l.7 1.8h-.3l-.2-.6h-.7l-.2 .6h-.3zM543.4 384.4a.71 .71 0 0 1 1.1 .4h-.2a.4 .4 0 0 0-.4-.4 .4 .4 0 0 0-.4 .5h.1a.69 .69 0 0 1 .9 .5 .69 .69 0 0 1-.5 .9 .69 .69 0 0 1-.8-.6l.2-.2a.44 .44 0 0 0 .5 .5 .44 .44 0 0 0 .2-.7h-.1a.58 .58 0 0 1-.7-.2 .58 .58 0 0 1 .1-.7zM541.4 384.3h.2v1a.49 .49 0 0 0 .5 .6 .49 .49 0 0 0 .5-.6v-1h.2v1a.72 .72 0 0 1-.7 .8 .72 .72 0 0 1-.7-.8zM540 385.8h.3l-.2 .6zM538.6 384.8a.4 .4 0 0 0 .8 0 .4 .4 0 0 0-.8 0zM538.6 384.4a.87 .87 0 0 1 1.2 .7 .87 .87 0 0 1-.8 1l-.5-.4 .7 .2 .3-.7a.58 .58 0 0 1-.9 .1 .58 .58 0 0 1 0-.9zM537.4 384.6a.85 .85 0 0 0 .4 1.3l.2-.2a.64 .64 0 0 0 .1-.8 .64 .64 0 0 0-.7-.3zM537.3 384.4a.84 .84 0 0 1 1 .8 .84 .84 0 0 1-.9 .8l-.3-.8zM535.8 384.7l.7-.4v1.8h-.2v-1.4l-.5 .2zM534.5 384.7a.3 .3 0 0 0 .6 0 .3 .3 0 0 0-.6 0zM534.5 385.6a.37 .37 0 0 0 .7 0 .37 .37 0 0 0-.7 0zM534.5 384.4a.49 .49 0 0 1 .7-.1 .49 .49 0 0 1-.1 .8 .54 .54 0 0 1 .2 .8 .54 .54 0 0 1-.9 0 .54 .54 0 0 1 .2-.8l-.3-.3zM533 384.8a.4 .4 0 0 0 .8 0 .4 .4 0 0 0-.8 0zM533 384.4a.87 .87 0 0 1 1.1 .7 .87 .87 0 0 1-.7 1l-.5-.4 .7 .2 .2-.7a.58 .58 0 0 1-.9 .1 .58 .58 0 0 1 .1-.9zM531.1 384.5l-.2 .8h.6zM531 384.3h.3l.7 1.8h-.2l-.3-.6h-.7l-.2 .6h-.3zM528 384.3h.2l.4 1.5 .4-1.5h.3l.4 1.5 .4-1.5h.2l-.5 1.8h-.2l-.5-1.6-.4 1.6h-.2zM526.8 385.8h.2l-.2 .6zM525.6 385l-.1 .3h.7l-.2-.3zM525.4 384.9a.61 .61 0 0 1 .7-.1 .61 .61 0 0 1 .3 .7h-1a.38 .38 0 0 0 .3 .4 .38 .38 0 0 0 .5-.2h.2a.66 .66 0 0 1-1 .3 .66 .66 0 0 1 0-1.1zM524.7 384.3h.2v1.8h-.2zM524.1 384.4l.2-.1v.5h.2l-.2 .1v.9l.2 .3-.4-.1-.2-1.1zM523.4 384.4l.2-.1v.5h.2l-.2 .1v.8l.2 .4-.4-.1zM522.1 385.6v.3h.4l.2-.5zM522.1 384.8l.8 .1 .1 1.2-.2-.2a.49 .49 0 0 1-.7 .2 .49 .49 0 0 1-.2-.6 .49 .49 0 0 1 .7-.2v-.4l-.7 .2zM520.8 385l-.1 .3h.7l-.2-.3zM520.6 384.9a.61 .61 0 0 1 .7-.1 .61 .61 0 0 1 .3 .7h-.9a.38 .38 0 0 0 .2 .4 .38 .38 0 0 0 .5-.2h.2a.66 .66 0 0 1-1 .3 .66 .66 0 0 1 0-1.1zM519 384.4a.72 .72 0 0 1 1.1 .4h-.2a.4 .4 0 0 0-.4-.4 .4 .4 0 0 0-.4 .5h.2a.69 .69 0 0 1 .8 .4 .69 .69 0 0 1-.4 .9 .69 .69 0 0 1-.8-.4l-.1-.3h.2a.44 .44 0 0 0 .5 .5 .44 .44 0 0 0 .3-.7h-.2a.58 .58 0 0 1-.6-.2 .58 .58 0 0 1 0-.7z" fill-rule="evenodd"/>
<path d="M545.9 387.1a.86 .86 0 0 0 .4 1.3l.1-.1a.86 .86 0 0 0-.3-1.3zM545.9 386.9a.84 .84 0 0 1 .9 .8 .84 .84 0 0 1-.9 .9l-.3-.9zM544.5 387.1a.86 .86 0 0 0 .4 1.3l.1-.1a.86 .86 0 0 0-.4-1.3zM544.4 386.9a.84 .84 0 0 1 1 .8 .84 .84 0 0 1-.9 .9l-.3-.9zM543.1 387.1a.86 .86 0 0 0 .4 1.3l.1-.1a.84 .84 0 0 0-.4-1.3zM543 386.9a.84 .84 0 0 1 1 .8 .84 .84 0 0 1-.9 .9l-.3-.9zM541.4 386.8h1.1l-.6 1.8h-.3l.1-.5 .6-1.1h-.9zM540.5 387.8h.7v.3h-.7zM539.4 387.3a.3 .3 0 0 0 .6 0 .3 .3 0 0 0-.6 0zM539.3 388.1a.4 .4 0 0 0 .8 0 .4 .4 0 0 0-.8 0zM539.3 386.9a.49 .49 0 0 1 .8 0 .49 .49 0 0 1-.1 .7 .55 .55 0 0 1 .1 .9 .55 .55 0 0 1-.8 0 .55 .55 0 0 1 .1-.9l-.2-.2zM538.4 387.2l-.6 .8h.6zM538.4 386.8h.2v1.2h.3l-.3 .6h-.2v-.4h-.8zM536.5 386.8h.9v.2h-.7l-.1 .5a.6 .6 0 0 1 .8 .3 .6 .6 0 0 1-.4 .8 .6 .6 0 0 1-.7-.5h.2a.39 .39 0 0 0 .6 .2 .39 .39 0 0 0 0-.6 .39 .39 0 0 0-.6 .1h-.2zM535.4 387.8h.7v.3h-.7zM534.3 388.1a.4 .4 0 0 0 .8 0 .4 .4 0 0 0-.8 0zM534.2 387l.7-.2 .3 .4-.2 .1a.36 .36 0 0 0-.5-.3 .36 .36 0 0 0-.2 .4l-.1 .3a.58 .58 0 0 1 1 .2 .58 .58 0 0 1-.5 .8 .58 .58 0 0 1-.7-.7zM533 387.1a.86 .86 0 0 0 .4 1.3l.1-.1a.85 .85 0 0 0-.4-1.3zM532.9 386.9a.84 .84 0 0 1 .9 .8 .84 .84 0 0 1-.9 .9l-.3-.9zM531.4 386.9a.63 .63 0 0 1 1 .3 .63 .63 0 0 1-.6 .8l-.3 .4h.9v.2h-1.2l.4-.7a.48 .48 0 0 0 .6-.4 .48 .48 0 0 0-.5-.5l-.5 .3zM530.3 387.8h.7v.3h-.7zM529.1 387.2l.7-.4v1.8h-.2v-1.4l-.5 .3zM528 387.1h.2v.5h.5v.2h-.5v.5h-.2v-.5h-.5v-.2h.5zM526.2 388.4h.2v.2h-.2zM526.2 387.3h.2v.3h-.2zM525 387.6l-.1 .2h.7l-.2-.3zM524.8 387.5a.61 .61 0 0 1 .8-.2 .61 .61 0 0 1 .3 .7h-1a.39 .39 0 0 0 .3 .5 .39 .39 0 0 0 .4-.3h.3a.66 .66 0 0 1-1.1 .3 .66 .66 0 0 1 0-1zM523.3 387.3l1 .1 .1 1.2h-.2l-.1-1-.2-.1-.3 .2-.1 .9h-.2zM522.1 388a.46 .46 0 0 0 .9 0 .46 .46 0 0 0-.9 0zM521.8 388a.7 .7 0 0 1 1.4 0 .7 .7 0 0 1-1.4 0zM520.5 386.8h.2v.6a.47 .47 0 0 1 .6-.1 .47 .47 0 0 1 .3 .5v.8h-.3v-1l-.2-.1-.3 .2-.1 .9h-.2zM519.1 387v.7l.6-.1a.33 .33 0 0 0 .3-.4 .33 .33 0 0 0-.5-.2zM518.8 386.8h1a.55 .55 0 0 1 .4 .7 .55 .55 0 0 1-.7 .4h-.4v.7h-.3z" fill-rule="evenodd"/>
</g>
<g font-size="7.7">
<text x="429.5" y="407.6">NP2 MAN CAP REINFORCED.ipt</text>
<text x="462.6" y="424.8">51017</text>
<text x="525.7" y="424.4">-</text>
</g>
<g font-size="6.3">
<text x="209.4" y="211.3">B</text>
<text x="219" y="224.3">A</text>
<text x="455.4" y="250.4">DETAIL A</text>
<text x="254.4" y="310.5">C</text>
<text x="460" y="329.2">DETAIL C</text>
<text x="209.4" y="335.7">B</text>
<text x="332" y="337.6">SECTION B-B</text>
</g>
<text font-size="4.6" x="418.2" y="387.9">© 2025 Allen Institute for Neural Dynamics</text>
<text font-size="4.3" x="417.8" y="423.5">C</text>
<g font-size="4.2">
<text x="68.7" y="5.3">4</text>
<text x="208.4" y="5.3">3</text>
<text x="348.1" y="5.3">2</text>
<text x="487.8" y="5.3">1</text>
<text x="2.5" y="55.5">D</text>
<text x="553.5" y="55.5">D</text>
<text x="2.8" y="163.4">C</text>
<text x="553.5" y="163.4">C</text>
<text x="2.9" y="271.4">B</text>
<text x="553.5" y="271.4">B</text>
<text x="2.8" y="379.3">A</text>
<text x="553.5" y="379.3">A</text>
<text x="68.7" y="429.5">4</text>
<text x="208.4" y="429.6">3</text>
<text x="348.1" y="429.6">2</text>
<text x="487.8" y="429.5">1</text>
</g>
<g font-size="3.5">
<text x="12.7" y="15.3">GENERAL NOTES:</text>
<text x="12.7" y="19.5">1.</text>
<text x="12.7" y="23.7">2.</text>
<text x="18.9" y="19.5">MATERIAL: ALUMINUM, 6061-T651</text>
<text x="18.9" y="23.7">SPECIAL FINISH: ANODIZE PER MIL-A-8625F, TYPE II, CLASS 2 (BLACK)</text>
<text x="12.7" y="27.8">3.</text>
<text x="18.9" y="27.8">SURFACE ROUGHNESS (UNLESS SPECIFIED OTHERWISE): 63 Ra (AVERAGE MICRO-INCHES)</text>
<text x="12.7" y="32">4.</text>
<text x="18.9" y="32">INTERPRET DIMENSIONS AND TOLERANCES PER ASME Y14.5M-1994</text>
<text x="12.7" y="36.2">5.</text>
<text x="12.7" y="40.4">6.</text>
<text x="18.9" y="36.2">DEBURR AND BREAK ALL SHARP EDGES, MAX 0.010&quot; (UNLESS SPECIFIED OTHERWISE)</text>
<text x="18.9" y="40.4">PARTS ARE TO BE CLEAN AND FREE OF OIL, GREASE, AND OTHER CONTAMINANTS</text>
<text x="12.7" y="44.6">7.</text>
<text x="18.9" y="44.6">DIMENSIONS INCLUDE ANODIZING, ELECTROPLATING, AND CHEMICALLY APPLIED FINISHES IF APPLICABLE</text>
<text x="177.6" y="69.7">4X .475</text>
<text x="228" y="71.4">A</text>
<text x="259.7" y="70.8">.003</text>
<text x="288.8" y="93.9">.425</text>
<text x="168.1" y="99.1">2X .625</text>
<text x="151.3" y="109.1">2X 1.225</text>
<text x="138.2" y="114.3">1.500</text>
<text x="443.7" y="131.6">+.001</text>
<text x="436.4" y="133.5">.316</text>
<text x="444.4" y="135.1">- .000</text>
<text x="495.2" y="149.2">.158</text>
<text x="163.6" y="163.4">4X 10-32 UNF - 2B</text>
<text x="287.3" y="174.6">2X ⌀.177 THRU</text>
<text x="428.3" y="181.3">.178</text>
<text x="518.7" y="181.4">.182</text>
<text x="417.6" y="188">.356</text>
<text x="531.6" y="188.5">.370</text>
<text x="286.4" y="192.1">6X R.125</text>
<text x="88.3" y="201.9">2X 8-32 UNC - 2B</text>
<text x="296.2" y="208.7">4X ⌀.094 THRU</text>
<text x="352.7" y="204.5">1.146</text>
<text x="359.7" y="218.4">.250</text>
<text x="435.8" y="234.3">.336</text>
<text x="492.8" y="240.5">.168</text>
<text x="165.4" y="256.6">M8x1.25 - 6H</text>
<text x="286.1" y="260.3">2X 1.102</text>
<text x="102" y="271.2">2.350</text>
<text x="131.8" y="271.2">1.500</text>
<text x="387.5" y="271.1">(⌀.374)</text>
<text x="115.7" y="279">2.000</text>
<text x="172.8" y="279.9">+.001</text>
<text x="183.2" y="281.8">THRU</text>
<text x="173.4" y="283.5">- .000</text>
<text x="297.6" y="287.8">1.175</text>
<text x="172.8" y="289.1">.002</text>
<text x="180.4" y="289.1">A</text>
<text x="285.4" y="304.1">2X .624</text>
<text x="132.5" y="307.9">.425</text>
<text x="174" y="310.6">.350</text>
<text x="468.3" y="306.5">.175</text>
<text x="473.4" y="316.5">.50</text>
<text x="436.4" y="319.5">4X R.063</text>
<text x="182.2" y="342">.920</text>
<text x="177.6" y="350.1">3X .475</text>
<text x="206.4" y="360.4">2X 1.170</text>
<text x="414.1" y="363.6">ENSURE NO BURRS FROM TAPPED HOLES IN THESE BORES</text>
<text x="206.9" y="367.7">2X 1.191</text>
<text x="247.7" y="367.5">2X .709</text>
<text x="231.8" y="377.8">2.175</text>
<text x="354.5" y="381.6">(UNLESS SPECIFIED OTHERWISE)</text>
<text x="352.5" y="390">[SECONDARY UNITS]: MILLIMETERS</text>
<text x="361.1" y="385.8">PRIMARY UNITS: INCHES</text>
<text x="362.3" y="394.1">PRIMARY TOLERANCES:</text>
<text x="361.9" y="397.9">X.X</text>
<text x="386.7" y="398">± 0.020</text>
<text x="361.9" y="402.1">X.XX</text>
<text x="361.9" y="406.3">X.XXX</text>
<text x="386.7" y="402.1">± 0.010</text>
<text x="386.7" y="406.3">± 0.005</text>
<text x="361.9" y="410.5">X.XXXX</text>
<text x="384.7" y="410.5">± 0.0005</text>
<text x="358.4" y="419.7">- DO NOT SCALE DRAWING -</text>
<text x="361.9" y="414.6">ANGULAR</text>
<text x="383.8" y="414.7">± 0.5 DEG</text>
<text x="415.5" y="418.4">SIZE</text>
<text x="461.6" y="418.3">PART NUMBER</text>
<text x="523.9" y="418.3">REV</text>
<text x="537.8" y="418.4">SHEET</text>
<text x="352" y="424.2">THIRD ANGLE PROJECTION:</text>
<text x="536.7" y="423.2">1 OF 1</text>
</g>
<g font-size="3.3">
<text x="253.2" y="70.7">⏥</text>
<text x="287.3" y="179">⌵ ⌀.33 X 82°</text>
<text x="287.3" y="183.5">⌵ FAR SIDE</text>
<text x="296.2" y="213.2">⌴ ⌀.173 ↧ .250</text>
<text x="158.1" y="261">⌴ ⌀.374 ↧ .984</text>
<text x="164.8" y="265.5">⌴ FAR SIDE</text>
<text x="162.5" y="281.8">⌀.316</text>
<text x="166.4" y="289.8">⟂</text>
</g>
</svg>
